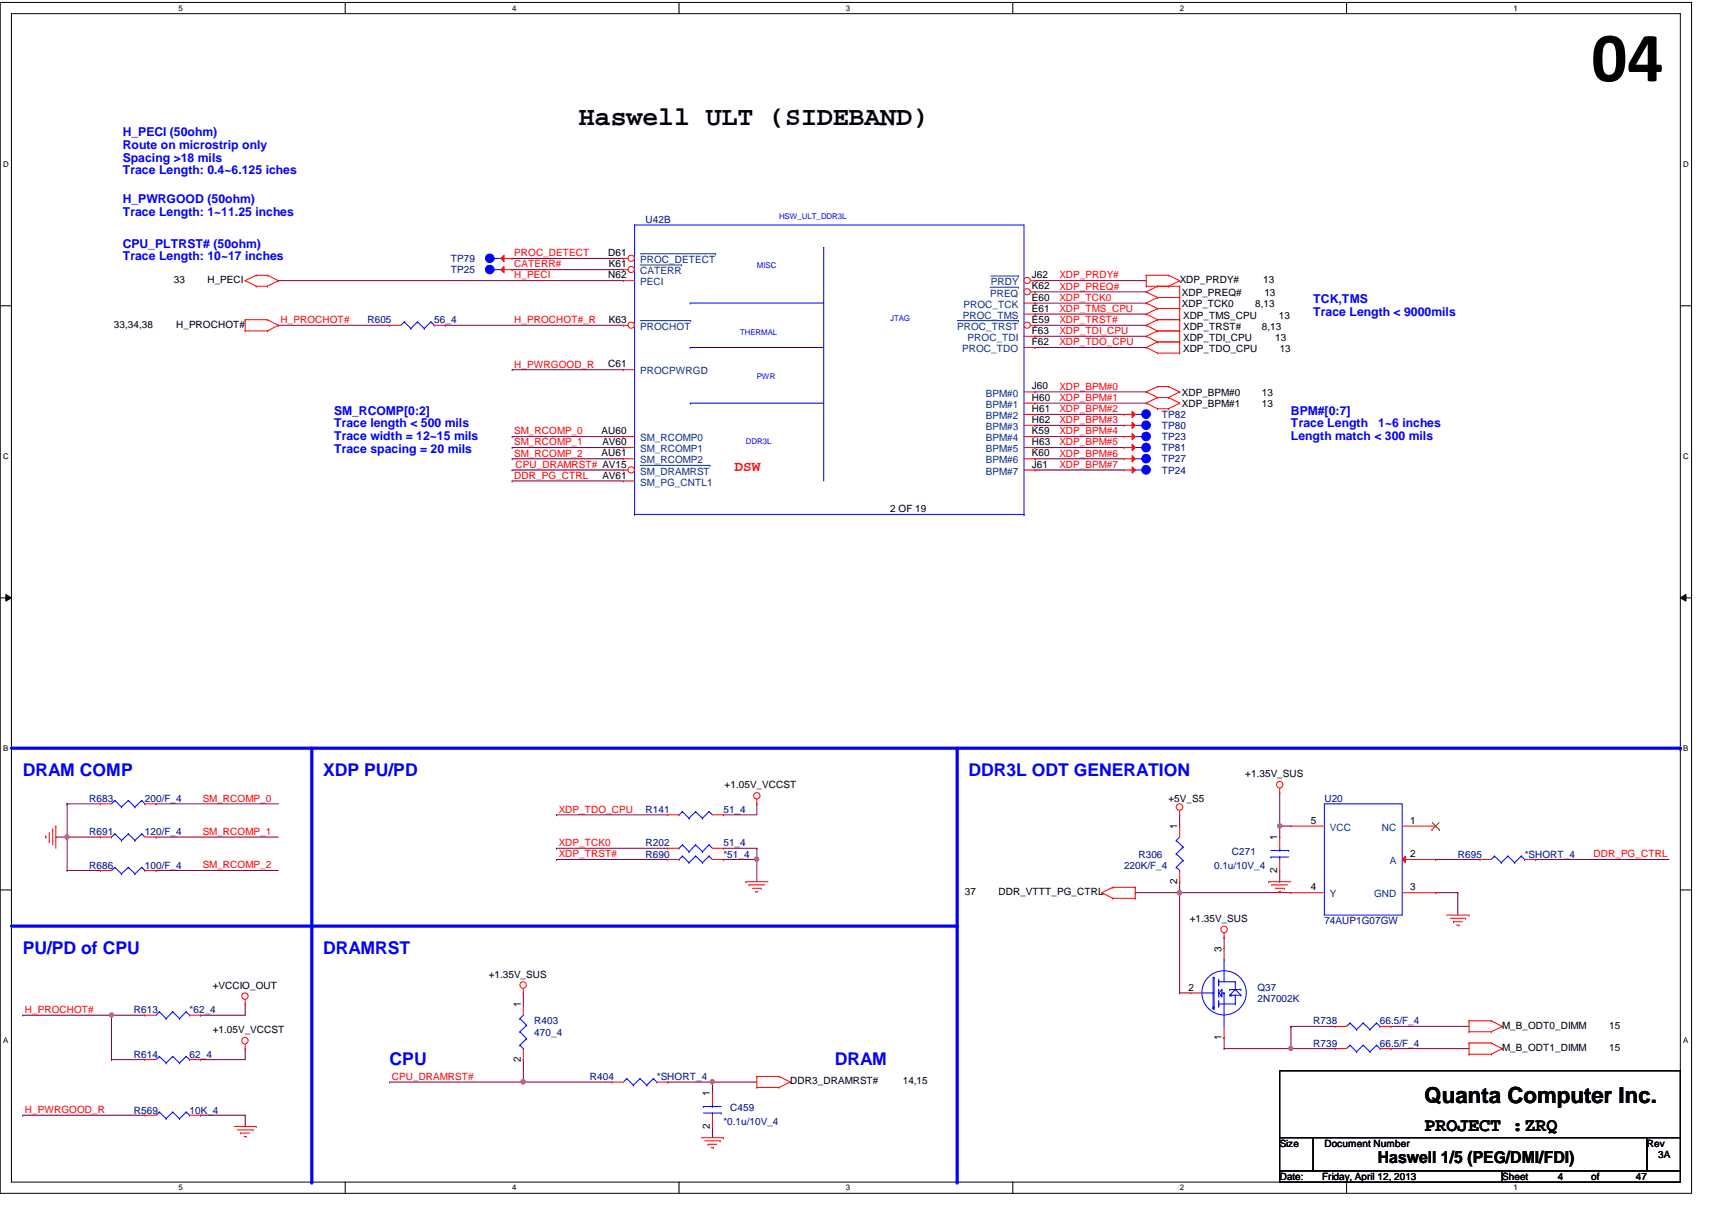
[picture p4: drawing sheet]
<svg xmlns="http://www.w3.org/2000/svg" width="297mm" height="210mm" viewBox="0 0 297 210" stroke-linecap="round" stroke-linejoin="round" font-family="sans-serif">
<path d="M0 .4h293.5v206.6h-293.5zM2 2.4h289.5v202.7h-289.5z" fill="none" stroke="#000" stroke-width=".17"/>
<g fill="#fff">
<path d="M30.9 .6h.8v1.6h-.8z"/>
<path d="M30.9 205.3h.8v1.5h-.8z"/>
</g>
<path d="M59.9 .4v2M59.9 205.1v1.9" fill="none" stroke="#000" stroke-width=".17"/>
<g fill="#fff">
<path d="M88.9 .6h.7v1.6h-.7z"/>
<path d="M88.9 205.3h.7v1.5h-.7z"/>
</g>
<path d="M117.8 .4v2M117.8 205.1v1.9" fill="none" stroke="#000" stroke-width=".17"/>
<g fill="#fff">
<path d="M146.8 .6h.7v1.6h-.7z"/>
<path d="M146.8 205.3h.7v1.5h-.7z"/>
</g>
<path d="M175.7 .4v2M175.7 205.1v1.9" fill="none" stroke="#000" stroke-width=".17"/>
<g fill="#fff">
<path d="M204.7 .6h.7v1.6h-.7z"/>
<path d="M204.7 205.3h.7v1.5h-.7z"/>
</g>
<path d="M233.6 .4v2M233.6 205.1v1.9" fill="none" stroke="#000" stroke-width=".17"/>
<g fill="#fff">
<path d="M262.6 .6h.8v1.6h-.8z"/>
<path d="M262.6 205.3h.8v1.5h-.8z"/>
<path d="M.5 27.7h1v1.5h-1z"/>
<path d="M292.1 27.7h.9v1.5h-.9z"/>
<path d="M.5 78.4h1v1.5h-1z"/>
<path d="M292.1 78.4h.9v1.5h-.9z"/>
</g>
<path d="M0 53h2M291.5 53h2" fill="none" stroke="#000" stroke-width=".17"/>
<g fill="#fff">
<path d="M.5 129h.9v1.6h-.9z"/>
<path d="M292.1 129h.8v1.6h-.8z"/>
</g>
<path d="M0 103.7h2M1 103.1l1 .6-1 .6zM291.5 103.7l1-.6v1.2zM291.5 103.7h2" fill="none" stroke="#000" stroke-width=".17"/>
<path d="M1 103.1l1 .6-1 .6zM291.5 103.7l1-.6v1.2z" fill="#000"/>
<g fill="#fff">
<path d="M.5 179.7h.9v1.5h-.9z"/>
<path d="M292.1 179.7h.8v1.5h-.8z"/>
</g>
<path d="M0 154.4h2M291.5 154.4h2" fill="none" stroke="#000" stroke-width=".17"/>
<path d="M54.1 129.8v75.3" fill="none" stroke="#00f" stroke-width=".55"/>
<circle cx="54.1" cy="205.1" r=".28" fill="#00f"/>
<path d="M2 160.7h164.1" fill="none" stroke="#00f" stroke-width=".55"/>
<circle cx="166.1" cy="160.7" r=".28" fill="#00f"/>
<path d="M166.1 129.8v75.3" fill="none" stroke="#00f" stroke-width=".55"/>
<circle cx="166.1" cy="205.1" r=".28" fill="#00f"/>
<path d="M2 129.8h289.5" fill="none" stroke="#00f" stroke-width=".55"/>
<circle cx="291.5" cy="129.8" r=".28" fill="#00f"/>
<g fill="none" stroke="#800040" stroke-width=".17">
<path d="M222 137.5h.1M222 137.5v5.8M222 143.3h.1M222 143.3h2M249.1 154.9h.1M249.1 154.9h3.8M252.9 154.9h.1M252.9 154.9v3.8M19.3 176.1h.1M19.3 176.1h5.8M34.8 176.1h.1M42.5 174.2h.1"/>
<path d="M42.5 174.2v1.9h-7.7"/>
</g>
<circle cx="222" cy="143.3" r=".37" fill="#f0f"/>
<circle cx="222" cy="143.3" r=".37" fill="none" stroke="#f0f" stroke-width=".17"/>
<path d="M204.7 153h.1M204.7 154.9h.1M204.7 153v1.9M204.7 154.9h19.3" fill="none" stroke="#800040" stroke-width=".17"/>
<circle cx="204.6" cy="154.9" r=".38" fill="#f0f"/>
<circle cx="204.6" cy="154.9" r=".38" fill="none" stroke="#f0f" stroke-width=".17"/>
<path d="M204.7 141.4h.1M204.7 154.9h.1M204.7 141.4v1.9M204.7 154.9v17.4M222 153h.1M222 145.2h.1M222 143.3v1.9M222 151v2M249.1 149.1h.1M249.1 149.1h7.7M266.4 149.1h.1M266.4 149.1h23.2" fill="none" stroke="#800040" stroke-width=".17"/>
<circle cx="204.6" cy="154.9" r=".38" fill="#f0f"/>
<circle cx="204.6" cy="154.9" r=".38" fill="none" stroke="#f0f" stroke-width=".17"/>
<g fill="none" stroke="#800040" stroke-width=".17">
<path d="M11.6 139.4h.1M11.6 139.4h5.8M9.7 145.2h.1M9.7 145.2h7.7M11.6 145.2h.1M11.6 145.2v5.8M204.7 172.3h.1M204.7 172.3h1.9M212.4 162.6h.1M212.4 180h.1M212.4 162.6v1.9M212.4 180v1.9"/>
<path d="M224 178.1h.1M224 178.1h7.7M224 178.1v3.8M241.3 178.1h.1M241.3 178.1h13.6M241.3 181.9h.1M241.3 181.9h13.6"/>
</g>
<circle cx="11.6" cy="145.2" r=".38" fill="#f0f"/>
<circle cx="11.6" cy="145.2" r=".38" fill="none" stroke="#f0f" stroke-width=".17"/>
<g fill="none" stroke="#800040" stroke-width=".17">
<path d="M11.6 139.4h.1M11.6 139.4v5.8M27.1 139.4h.1M27.1 139.4h21.2M11.6 151h.1M11.6 151h5.8M27.1 151h.1M27.1 145.2h.1M27.1 151h21.2M27.1 145.2h21.2M19.3 176.1h.1M19.3 176.1v7.7"/>
<path d="M3.9 193.5h.1M3.9 193.5h21.2M19.3 183.8h.1M19.3 183.8h5.8M34.8 193.5h.1M34.8 193.5h7.7M42.5 193.5h.1M42.5 193.5v1.9"/>
</g>
<circle cx="19.4" cy="176.1" r=".37" fill="#f0f"/>
<circle cx="19.4" cy="176.1" r=".37" fill="none" stroke="#f0f" stroke-width=".17"/>
<g fill="none" stroke="#800040" stroke-width=".17">
<path d="M131.3 139.4h.1M131.3 139.4v2h-5.8M96.6 141.4h.1M96.6 141.4h19.3M125.5 141.4h.1M131.3 149.1h.1M131.3 149.1v3.9M3.9 176.1h.1M3.9 176.1h15.4M90.8 172.3h.1M90.8 172.3v1.9M34.8 183.8h.1"/>
<path d="M42.5 181.9h.1M42.5 181.9v1.9h-7.7M90.8 183.8h.1M90.8 183.8v3.9M115.9 187.7h.1M115.9 187.7h7.7"/>
</g>
<circle cx="131.3" cy="149.1" r=".38" fill="#f0f"/>
<circle cx="131.3" cy="149.1" r=".38" fill="none" stroke="#f0f" stroke-width=".17"/>
<g fill="none" stroke="#800040" stroke-width=".17">
<path d="M48.3 48.7h.1M48.3 56.4h.1M48.3 48.7h59.9M48.3 56.4h19.3M77.3 56.4h.1M77.3 56.4h30.9M88.9 46.8h.1M88.9 44.8h.1M88.9 46.8h19.3M88.9 44.8h19.3M179.6 54.5h.1M179.6 52.6h.1"/>
<path d="M179.6 56.4h.1M179.6 58.3h.1M179.6 50.6h.1M179.6 48.7h.1M179.6 48.7h19.3M179.6 54.5h19.3M179.6 52.6h19.3M179.6 56.4h19.3M179.6 58.3h19.3M179.6 50.6h19.3M88.9 64.1h.1M88.9 75.7h.1"/>
<path d="M88.9 79.6h.1M88.9 77.6h.1M88.9 64.1h19.3M88.9 75.7h19.3M88.9 77.6h19.3M88.9 79.6h19.3M179.6 60.3h.1M179.6 68h.1M179.6 69.9h.1M179.6 71.9h.1M179.6 73.8h.1M179.6 75.7h.1"/>
<path d="M179.6 77.6h.1M179.6 79.6h.1M179.6 60.3h19.3M179.6 68h19.3M179.6 69.9h19.3M179.6 71.9h15.4M179.6 73.8h15.4M179.6 75.7h15.4M179.6 77.6h15.4M179.6 79.6h15.4M88.9 81.5h.1M88.9 83.4h.1"/>
<path d="M88.9 81.5h19.3M88.9 83.4h19.3M179.6 81.5h.1M179.6 81.5h15.4M96.6 149.1h.1M96.6 147.2h.1M96.6 149.1h19.3M96.6 147.2h19.3M125.5 149.1h.1M125.5 147.2h.1M125.5 147.2h5.8M131.3 147.2h.1"/>
<path d="M131.3 147.2v1.9h-5.8M123.6 187.7h.1M123.6 187.7v1.9"/>
</g>
<circle cx="123.6" cy="187.7" r=".38" fill="#f0f"/>
<circle cx="123.6" cy="187.7" r=".38" fill="none" stroke="#f0f" stroke-width=".17"/>
<path d="M197 154.9h.1M197 154.9h7.7M67.6 187.7h.1M67.6 187.7h23.2M123.6 187.7h.1M123.6 195.4h.1M123.6 187.7h7.7M123.6 195.4v2M224 181.9h.1M224 181.9h7.7" fill="none" stroke="#800040" stroke-width=".17"/>
<circle cx="224" cy="181.9" r=".37" fill="#f0f"/>
<circle cx="224" cy="181.9" r=".37" fill="none" stroke="#f0f" stroke-width=".17"/>
<path d="M90.8 187.7h.1M90.8 187.7h15.4" fill="none" stroke="#800040" stroke-width=".17"/>
<circle cx="90.8" cy="187.7" r=".38" fill="#f0f"/>
<circle cx="90.8" cy="187.7" r=".38" fill="none" stroke="#f0f" stroke-width=".17"/>
<path d="M212.4 181.9h.1M212.4 181.9h11.6" fill="none" stroke="#800040" stroke-width=".17"/>
<g fill="none" stroke="#f00" stroke-width=".17">
<path d="M42.5 57.4h.1M42.5 55.5h.1M42.5 48.7h.1M42.5 55.5h3.9M42.5 57.4h3.9M42.5 55.5v1.9M42.5 48.7l1.9 1M44.4 47.8h.1M44.4 49.7h.1M44.4 47.8l-1.9 .9M44.4 47.8h2M44.4 49.7h2"/>
<path d="M46.4 55.5h.1M46.4 57.4h.1M46.4 47.8h.1M46.4 49.7h.1M46.4 55.5l1.9 .9M46.4 47.8l1.9 .9M48.3 56.4h.1M48.3 48.7h.1M48.3 56.4l-1.9 1M48.3 48.7l-1.9 1M198.9 49.7h.1M198.9 47.8h.1"/>
<path d="M198.9 52.6h.1M198.9 50.6h.1M198.9 54.5h.1M198.9 56.4h.1M198.9 58.3h.1M198.9 47.8h3.8M198.9 49.7h5.8M198.9 47.8v1.9M198.9 52.6l1.9 .9M198.9 50.6l1.9 1M198.9 54.5l1.9 1M198.9 56.4l1.9 1"/>
<path d="M198.9 58.3l1.9 1M200.8 51.6h.1M200.8 53.5h.1M200.8 49.7h.1M200.8 55.5h.1M200.8 57.4h.1M200.8 59.3h.1M200.8 55.5h3.9M200.8 57.4h3.9M200.8 51.6l-1.9 1M200.8 51.6h3.9M200.8 53.5h3.9"/>
<path d="M200.8 49.7l-1.9 .9M200.8 53.5l-1.9 1M200.8 55.5l-1.9 .9M200.8 57.4l-1.9 .9M200.8 59.3h3.9M200.8 59.3l-1.9 1M202.7 47.8h.1M202.7 49.7h.1M202.7 47.8l2 .9M204.7 48.7h.1M204.7 51.6h.1M204.7 53.5h.1"/>
<path d="M204.7 49.7h.1M204.7 55.5h.1M204.7 57.4h.1M204.7 59.3h.1M204.7 48.7l-2 1M204.7 49.7v11.6M198.9 68h.1M198.9 69.9h.1M198.9 60.3h.1M198.9 68l1.9 1M198.9 69.9l1.9 1M198.9 60.3l1.9 1"/>
<path d="M200.8 67.1h.1M200.8 69h.1M200.8 70.9h.1M200.8 61.3h.1M200.8 67.1l-1.9 .9M200.8 67.1h1.9M200.8 69h1.9M200.8 69l-1.9 .9M200.8 70.9h1.9M200.8 61.3h3.9M202.7 67.1h.1M202.7 69h.1"/>
<path d="M202.7 70.9h.1M202.7 67.1l2 .9M202.7 69l2 .9M204.7 68h.1M204.7 69.9h.1M204.7 61.3h.1M204.7 68l-2 1M204.7 69.9l-2 1M131.3 139.4h.1M131.3 138.6v.8M222 137.5h.1M222 136.7v.8"/>
<path d="M8 145h.1M8 145v.4M8.5 146h.1M8.5 144.4v1.6M9.1 143.8h.1M9.1 143.8v2.8M9.7 143.3h.1M9.7 143.3v3.9M129.4 153h.1M129.4 153h3.9M130 153.5h.1M130 153.5h2.7"/>
<path d="M130.6 154.1h1.5M131.1 154.7h.1M131.1 154.7h.4M132.1 154.1h.1M191.2 154.9h.1M191.2 154.9l1.9 .9M193.1 153.9h.1M193.1 155.8h.1M193.1 153.9l-1.9 1M193.1 153.9h3.9M193.1 155.8h3.9M197 153.9h.1"/>
<path d="M197 155.8h.1M197 153.9v1.9M204.7 141.4h.1M204.7 140.6v.8M220.1 153h.1M220.1 153h3.9M220.7 153.5h.1M220.7 153.5h2.7M221.3 154.1h1.5M221.9 154.7h.1M221.9 154.7h.3M222.8 154.1h.1"/>
<path d="M251 158.7h3.9M251.6 159.3h2.7M252.2 159.9h.1M252.2 159.9h1.5M254.3 159.3h.1M254.9 158.7h.1M42.5 174.2h.1M42.5 173.4v.8M90.8 172.3h.1M90.8 171.5v.8M212.4 162.6h.1M212.4 161.8v.8"/>
<path d="M252.7 160.5h.4M253.1 160.5h.1M254.9 179h.1M254.9 177.1h.1M254.9 177.1h3.8M254.9 179h3.8M254.9 177.1v1.9M258.7 177.1h.1M258.7 179h.1M258.7 177.1l1.9 1M260.6 178.1h.1M260.6 178.1l-1.9 .9"/>
<path d="M40.6 195.4h3.8M41.2 196h2.7M41.7 196.6h.1M41.7 196.6h1.6M42.3 197.1h.4M42.5 181.9h.1M42.5 181.1v.8M42.7 197.1h.1M43.9 196h.1M44.4 195.4h.1M121.7 197.4h3.8M122.3 197.9h2.7"/>
<path d="M122.8 198.5h.1M122.8 198.5h1.6M123.4 199.1h.4M123.8 199.1h.1M125 197.9h.1M125.5 197.4h.1M131.3 188.6h.1M131.3 186.7h.1M131.3 186.7h3.9M131.3 188.6h3.9M131.3 186.7v1.9M135.2 186.7h.1"/>
<path d="M135.2 188.6h.1M135.2 186.7l1.9 1M137.1 187.7h.1M137.1 187.7l-1.9 .9M231.7 181.9h.1M231.7 181.9h1.9M239.4 181.9h1.9M241.3 181.9h.1M254.9 182.9h.1M254.9 180.9h.1M254.9 180.9v2M254.9 180.9h3.8"/>
<path d="M254.9 182.9h3.8M258.7 180.9h.1M258.7 182.9h.1M258.7 180.9l1.9 1M260.6 181.9h.1M260.6 181.9l-1.9 1"/>
<circle cx="131.3" cy="138" r=".56"/>
<circle cx="222" cy="136.1" r=".56"/>
<circle cx="204.7" cy="140" r=".56"/>
<circle cx="42.5" cy="172.8" r=".56"/>
<circle cx="90.7" cy="170.9" r=".56"/>
<circle cx="212.4" cy="161.2" r=".56"/>
<circle cx="42.5" cy="180.5" r=".56"/>
</g>
<path d="M222 185.8h69.5v11.6h-69.5zM222 197.4h5.8v5.7h-5.8zM227.8 197.4h57.9v5.7h-57.9zM285.7 197.4h5.8v5.7h-5.8zM222 203.1h38.6v2h-38.6zM260.6 203.1h30.9v2h-30.9z" fill="none" stroke="#000" stroke-width=".17"/>
<path d="M234.2 181.3h.1M234.2 181.3l-.6 .6M234.2 181.3l1.2 1.2M235.4 182.5h.1M236.5 181.3h.1M236.5 181.3l-1.1 1.2M236.5 181.3l1.2 1.2M237.7 182.5h.1M238.8 181.3h.1M238.8 181.3l-1.1 1.2M238.8 181.3l.6 .6M239.4 181.9h.1" fill="none" stroke="#00f" stroke-width=".17"/>
<circle cx="198.8" cy="77.6" r=".75" fill="#00f"/>
<g fill="none" stroke="#00f" stroke-width=".17">
<path d="M197 77.6h1.1M198.1 77.6h.1"/>
<circle cx="198.8" cy="77.6" r=".75"/>
</g>
<path d="M196.4 77.1l.6 .5-.6 .6z" fill="#f00"/>
<g fill="none" stroke="#f00" stroke-width=".17">
<path d="M195 77.6h.1M195 77.6h2M196.4 77.1l.6 .5-.6 .6zM90.8 174.2h.1M90.8 174.2v1.9M206.6 172.3h.1M206.6 172.3h1.9M212.4 164.5h.1M212.4 180h.1M212.4 164.5v2M212.4 178.1v1.9M231.7 178.1h.1"/>
<path d="M231.7 178.1h1.9M239.4 178.1h1.9M241.3 178.1h.1M90.8 183.8h.1M90.8 181.9v1.9"/>
</g>
<g fill="none" stroke="#00f" stroke-width=".17">
<path d="M90.2 176.7h.1M90.2 179h.1M90.2 176.7l1.2 1.1M90.2 179l1.2 1.2M90.8 176.1l-.6 .6M91.4 177.8h.1M91.4 177.8l-1.2 1.2M208.5 172.3h2M210.5 174.8h.1M210.5 172.3h.1M210.5 175h.1M210.6 169.5h.1"/>
<path d="M210.6 174.6h.1M210.6 175h.1M210.6 169.5h-.1v5.5M210.6 169.5v5.5M211.5 170.3h.1M211.5 172.3h.1M211.5 171.7h.1M211.5 172.8h.1M211.5 173.6h.1M211.5 174.4h.1M211.5 169.9h.1M211.5 170.7h.1"/>
<path d="M211.5 170.9h.1M211.5 174.2h.1M211.5 174.6h.1M211.5 170.3h2.8M211.5 172.3l.5 .5M211.5 169.9v1M211.5 171.7v1.1M211.5 173.6v1M211.5 174.2h2.8M211.8 172.6h.1M212 172.8h.1M212 171.7h.1"/>
<path d="M212 172.3h.1M212 172.3h.4M212 171.7l-.5 .6M212 171.7v1.1M212.4 172.3h.1M212.4 166.5h.1M212.4 166.5v3.8M212.4 172.3v5.8M213.4 172.6h.1M213.4 171.7h.1M213.4 172.6h1.9M213.4 171.7h1.9"/>
<path d="M213.6 172.6h.1M213.7 172.6h.1M214.3 172.6h.1M214.3 170.3h.1M214.3 171.7h.1M214.3 174.2h.1M214.3 170.3v1.4M214.3 172.6v1.6M214.3 171.7l1 .9M214.3 171.7l-.9 .9M215.3 172.6h.1M215.3 171.7h.1"/>
<path d="M234.2 177.5h.1M234.2 177.5l-.6 .6M234.2 177.5l1.2 1.1M235.4 178.6h.1M236.5 177.5h.1M236.5 177.5l-1.1 1.1M236.5 177.5l1.2 1.1M237.7 178.6h.1M238.8 177.5h.1M238.8 177.5l-1.1 1.1M238.8 177.5l.6 .6M239.4 178.1h.1"/>
<path d="M90.2 181.3h.1M90.2 181.3l.6 .6M90.8 181.9h.1M91.4 180.2h.1M91.4 180.2l-1.2 1.1"/>
<circle cx="212.4" cy="172.2" r="3.8"/>
</g>
<circle cx="198.9" cy="75.7" r=".75" fill="#00f"/>
<g fill="none" stroke="#00f" stroke-width=".17">
<path d="M197 75.7h1.1M198.1 75.7h.1"/>
<circle cx="198.9" cy="75.7" r=".75"/>
</g>
<path d="M196.4 75.2l.6 .5-.6 .6z" fill="#f00"/>
<path d="M195 75.7h.1M195 75.7h2M196.4 75.2l.6 .5-.6 .6z" fill="none" stroke="#f00" stroke-width=".17"/>
<circle cx="198.8" cy="71.8" r=".75" fill="#00f"/>
<g fill="none" stroke="#00f" stroke-width=".17">
<path d="M197 71.9h1.1M198.1 71.9h.1"/>
<circle cx="198.8" cy="71.8" r=".75"/>
</g>
<path d="M196.4 71.3l.6 .6-.6 .5z" fill="#f00"/>
<path d="M195 71.9h.1M195 71.9h2M196.4 71.3l.6 .6-.6 .5z" fill="none" stroke="#f00" stroke-width=".17"/>
<circle cx="198.8" cy="81.5" r=".75" fill="#00f"/>
<g fill="none" stroke="#00f" stroke-width=".17">
<path d="M197 81.5h1.1M198.1 81.5h.1"/>
<circle cx="198.8" cy="81.5" r=".75"/>
</g>
<path d="M196.4 81l.6 .5-.6 .6z" fill="#f00"/>
<g fill="none" stroke="#f00" stroke-width=".17">
<path d="M195 81.5h.1M195 81.5h2M196.4 81l.6 .5-.6 .6zM115.9 141.4h.1M115.9 147.2h.1M115.9 141.4h1.9M115.9 147.2h1.9M123.6 141.4h1.9M123.6 147.2h1.9M125.5 141.4h.1M125.5 147.2h.1M204.7 143.3h.1"/>
<path d="M204.7 153h.1M204.7 143.3v1.9M204.7 151v2M222 145.2h.1M222 151h.1M222 145.2v2M222 149.1v1.9M25.1 176.1h.1M25.1 176.1h2M32.9 176.1h1.9M34.8 176.1h.1M106.2 187.7h.1"/>
<path d="M106.2 187.7h2M114 187.7h1.9M115.9 187.7h.1"/>
</g>
<g fill="none" stroke="#00f" stroke-width=".17">
<path d="M117.8 141.4h.1M117.8 147.2h.1M118.4 140.8h.1M118.4 146.6h.1M118.4 140.8l1.1 1.1M118.4 140.8l-.6 .6M118.4 146.6l1.1 1.1M118.4 146.6l-.6 .6M119.5 141.9h.1M119.5 147.7h.1M120.7 140.8h.1M120.7 146.6h.1"/>
<path d="M120.7 140.8l1.2 1.1M120.7 140.8l-1.2 1.1M120.7 146.6l1.2 1.1M120.7 146.6l-1.2 1.1M121.9 141.9h.1M121.9 147.7h.1M123 140.8h.1M123 146.6h.1M123 140.8l.6 .6M123 140.8l-1.1 1.1M123 146.6l.6 .6M123 146.6l-1.1 1.1"/>
<path d="M204.1 145.8h.1M204.1 148.1h.1M204.1 150.5h.1M204.1 145.8l1.2 1.1M204.1 148.1l1.2 1.2M204.1 150.5l.6 .5M204.7 151h.1M204.7 145.2l-.6 .6M205.3 146.9h.1M205.3 149.3h.1M205.3 146.9l-1.2 1.2M205.3 149.3l-1.2 1.2"/>
<path d="M220.5 148.7h.1M220.5 148.7h3.1M220.5 147.5h3.1M222 147.5h.1M222 148.7h.1M222 147.2v.3M222 148.7v.4M223.6 147.5h.1M27.6 175.5h.1M27.6 175.5l-.5 .6M27.6 175.5l1.2 1.2M28.8 176.7h.1"/>
<path d="M30 175.5h.1M30 175.5l-1.2 1.2M30 175.5l1.2 1.2M31.2 176.7h.1M32.3 175.5h.1M32.3 175.5l-1.1 1.2M32.3 175.5l.6 .6M32.9 176.1h.1M108.8 187.1h.1M108.8 187.1l-.6 .6M108.8 187.1l1.1 1.2M109.9 188.3h.1"/>
<path d="M111 187.1h.1M111 187.1l-1.1 1.2M111 187.1l1.2 1.2M112.2 188.3h.1M113.4 187.1h.1M113.4 187.1l-1.2 1.2M113.4 187.1l.6 .6M114 187.7h.1"/>
</g>
<circle cx="85" cy="46.8" r=".75" fill="#00f"/>
<g fill="none" stroke="#00f" stroke-width=".17">
<path d="M85.8 46.8h.1M85.8 46.8h1.1"/>
<circle cx="85" cy="46.8" r=".75"/>
</g>
<path d="M86.9 46.8l.6-.6v1.1z" fill="#f00"/>
<g fill="none" stroke="#f00" stroke-width=".17">
<path d="M67.6 56.4h.1M67.6 56.4h2M75.3 56.4h2M77.3 56.4h.1M86.9 46.8l.6-.6v1.1zM86.9 46.8h2M88.9 46.8h.1M17.4 151h.1M17.4 145.2h.1M17.4 151h1.9M17.4 145.2h1.9M25.1 151h2"/>
<path d="M25.1 145.2h2M27.1 151h.1M27.1 145.2h.1M115.9 149.1h.1M115.9 149.1h1.9M123.6 149.1h1.9M125.5 149.1h.1M256.8 149.1h.1M256.8 149.1h1.9M264.5 149.1h1.9M266.4 149.1h.1M25.1 193.5h.1"/>
<path d="M25.1 193.5h2M32.9 193.5h1.9M34.8 193.5h.1"/>
</g>
<g fill="none" stroke="#00f" stroke-width=".17">
<path d="M70.1 55.8h.1M70.1 55.8l-.5 .6M70.1 55.8l1.2 1.2M71.3 57h.1M72.4 55.8h.1M72.4 55.8l-1.1 1.2M72.4 55.8l1.2 1.2M73.6 57h.1M74.8 55.8h.1M74.8 55.8l-1.2 1.2M74.8 55.8l.5 .6M75.3 56.4h.1"/>
<path d="M19.3 145.2h.1M19.9 150.5h.1M19.9 144.7h.1M19.9 150.5l-.6 .5M19.9 150.5l1.2 1.1M19.9 144.7l1.2 1.1M19.9 144.7l-.6 .5M21.1 151.6h.1M21.1 145.8h.1M22.3 150.5h.1M22.3 144.7h.1M22.3 150.5l-1.2 1.1"/>
<path d="M22.3 150.5l1.1 1.1M22.3 144.7l1.1 1.1M22.3 144.7l-1.2 1.1M23.4 151.6h.1M23.4 145.8h.1M24.6 150.5h.1M24.6 144.7h.1M24.6 150.5l-1.2 1.1M24.6 150.5l.5 .5M24.6 144.7l.5 .5M24.6 144.7l-1.2 1.1M25.1 151h.1"/>
<path d="M117.8 149.1h.1M118.4 148.5h.1M118.4 148.5l1.1 1.1M118.4 148.5l-.6 .6M119.5 149.6h.1M120.7 148.5h.1M120.7 148.5l1.2 1.1M120.7 148.5l-1.2 1.1M121.9 149.6h.1M123 148.5h.1M123 148.5l.6 .6M123 148.5l-1.1 1.1"/>
<path d="M259.3 148.5h.1M259.3 148.5l-.6 .6M259.3 148.5l1.2 1.1M260.5 149.6h.1M261.6 148.5h.1M261.6 148.5l-1.1 1.1M261.6 148.5l1.2 1.1M262.8 149.6h.1M263.9 148.5h.1M263.9 148.5l-1.1 1.1M263.9 148.5l.6 .6M264.5 149.1h.1"/>
<path d="M27.6 192.9h.1M27.6 192.9l-.5 .6M27.6 192.9l1.2 1.2M28.8 194.1h.1M30 192.9h.1M30 192.9l-1.2 1.2M30 192.9l1.2 1.2M31.2 194.1h.1M32.3 192.9h.1M32.3 192.9l-1.1 1.2M32.3 192.9l.6 .6M32.9 193.5h.1"/>
</g>
<circle cx="85" cy="44.8" r=".75" fill="#00f"/>
<g fill="none" stroke="#00f" stroke-width=".17">
<path d="M85.8 44.8h.1M85.8 44.8h1.1"/>
<circle cx="85" cy="44.8" r=".75"/>
</g>
<path d="M86.9 44.8l.6-.5v1.1z" fill="#f00"/>
<g fill="none" stroke="#f00" stroke-width=".17">
<path d="M86.9 44.8l.6-.5v1.1zM86.9 44.8h2M88.9 44.8h.1M108.2 48.7h.1M108.2 48.7h1.9M177.7 58.3h1.9M177.7 54.5h1.9M179.6 58.3h.1M179.6 54.5h.1M108.2 75.7h.1M108.2 75.7h1.9M177.7 75.7h1.9"/>
<path d="M177.7 77.6h1.9M177.7 79.6h1.9M177.7 73.8h1.9M177.7 69.9h1.9M177.7 71.9h1.9M177.7 68h1.9M177.7 60.3h1.9M179.6 75.7h.1M179.6 77.6h.1M179.6 79.6h.1M179.6 73.8h.1M179.6 69.9h.1"/>
<path d="M179.6 71.9h.1M179.6 68h.1M179.6 60.3h.1M177.7 81.5h1.9M179.6 81.5h.1M17.4 139.4h.1M17.4 139.4h1.9M25.1 139.4h2M27.1 139.4h.1M123.6 189.6h.1M123.6 195.4h.1M123.6 189.6v2"/>
<path d="M123.6 193.5v1.9"/>
</g>
<g fill="none" stroke="#00f" stroke-width=".17">
<path d="M110.1 39h.1M110.1 39h67.6v50.2M110.1 39v50.2M119.8 52.6h.1M119.8 52.6h23.1M142.9 42.9h.1M142.9 42.9v40.5M119.8 69.9h.1M119.8 60.3h.1M119.8 69.9h23.1M119.8 60.3h23.1M110.1 89.2h.1"/>
<path d="M110.1 89.2h67.6M177.7 89.2h.1M19.9 138.9h.1M19.9 138.9l-.6 .5M19.9 138.9l1.2 1.1M21.1 140h.1M22.3 138.9h.1M22.3 138.9l-1.2 1.1M22.3 138.9l1.1 1.1M23.4 140h.1M24.6 138.9h.1M24.6 138.9l-1.2 1.1"/>
<path d="M24.6 138.9l.5 .5M25.1 139.4h.1M122 191.9h.1M122 193.1h3.1M122 191.9h3.1M123.6 191.9h.1M123.6 193.1h.1M123.6 191.6v.3M123.6 193.1v.4M125.1 193.1h.1"/>
</g>
<circle cx="109.5" cy="46.8" r=".55" fill="#fff"/>
<g fill="none" stroke="#f00" stroke-width=".17">
<path d="M108.2 46.8h.1M108.2 46.8h.8M108.2 64.1h.1M108.2 64.1h1.9"/>
<circle cx="109.5" cy="46.8" r=".55"/>
</g>
<path d="M111.1 46h7.2M118.3 46h.1" fill="none" stroke="#004080" stroke-width=".17"/>
<circle cx="109.5" cy="56.4" r=".55" fill="#fff"/>
<g fill="none" stroke="#f00" stroke-width=".17">
<path d="M108.2 56.4h.1M108.2 56.4h.8"/>
<circle cx="109.5" cy="56.4" r=".55"/>
</g>
<path d="M111.1 55.6h8.7M119.8 55.6h.1" fill="none" stroke="#004080" stroke-width=".17"/>
<circle cx="178.2" cy="56.4" r=".55" fill="#fff"/>
<g fill="none" stroke="#f00" stroke-width=".17">
<path d="M177.7 52.6h1.9M178.8 56.4h.8M179.6 56.4h.1M179.6 52.6h.1"/>
<circle cx="178.2" cy="56.4" r=".55"/>
</g>
<path d="M166.1 55.6h10.6M176.7 55.6h.1" fill="none" stroke="#004080" stroke-width=".17"/>
<circle cx="178.2" cy="48.7" r=".55" fill="#fff"/>
<g fill="none" stroke="#f00" stroke-width=".17">
<path d="M178.8 48.7h.8M179.6 48.7h.1"/>
<circle cx="178.2" cy="48.7" r=".55"/>
</g>
<path d="M171.9 47.9h4.8M176.7 47.9h.1" fill="none" stroke="#004080" stroke-width=".17"/>
<circle cx="178.2" cy="50.6" r=".55" fill="#fff"/>
<g fill="none" stroke="#f00" stroke-width=".17">
<path d="M178.8 50.6h.8M179.6 50.6h.1M108.2 83.4h.1M108.2 83.4h1.9"/>
<circle cx="178.2" cy="50.6" r=".55"/>
</g>
<path d="M171.8 49.8h4.9M176.7 49.8h.1" fill="none" stroke="#004080" stroke-width=".17"/>
<circle cx="109.5" cy="81.5" r=".55" fill="#fff"/>
<g fill="none" stroke="#f00" stroke-width=".17">
<path d="M108.2 79.6h.1M108.2 77.6h.1M108.2 79.6h1.9M108.2 77.6h1.9M108.2 81.5h.1M108.2 81.5h.8"/>
<circle cx="109.5" cy="81.5" r=".55"/>
</g>
<path d="M111.1 80.7h12.1M123.2 80.7h.1" fill="none" stroke="#004080" stroke-width=".17"/>
<circle cx="109.5" cy="44.8" r=".55" fill="#fff"/>
<g fill="none" stroke="#f00" stroke-width=".17">
<path d="M108.2 44.8h.1M108.2 44.8h.8"/>
<circle cx="109.5" cy="44.8" r=".55"/>
</g>
<path d="M111.1 44h13M124.1 44h.1" fill="none" stroke="#004080" stroke-width=".17"/>
<circle cx="198.9" cy="79.6" r=".75" fill="#00f"/>
<g fill="none" stroke="#00f" stroke-width=".17">
<path d="M197 79.6h1.1M198.1 79.6h.1"/>
<circle cx="198.9" cy="79.6" r=".75"/>
</g>
<path d="M196.4 79l.6 .6-.6 .5z" fill="#f00"/>
<path d="M195 79.6h.1M195 79.6h2M196.4 79l.6 .6-.6 .5zM224 143.3h.1M224 143.3h5.8M243.3 143.3h5.8M249.1 143.3h.1M25.1 183.8h.1M25.1 183.8h2M32.9 183.8h1.9M34.8 183.8h.1" fill="none" stroke="#f00" stroke-width=".17"/>
<g fill="none" stroke="#00f" stroke-width=".17">
<path d="M229.8 139.4h13.5v19.3h-13.5zM27.6 183.3h.1M27.6 183.3l-.5 .5M27.6 183.3l1.2 1.1M28.8 184.4h.1M30 183.3h.1M30 183.3l-1.2 1.1M30 183.3l1.2 1.1M31.2 184.4h.1M32.3 183.3h.1M32.3 183.3l-1.1 1.1M32.3 183.3l.6 .5"/>
<path d="M32.9 183.8h.1"/>
</g>
<path d="M248.5 143.9h.1M248.5 142.7l1.2 1.2M249.7 142.7l-1.2 1.2M249.7 143.9h.1" fill="none" stroke="#804000" stroke-width=".17"/>
<path d="M243.3 149.1l.5-.6v1.1z" fill="#f00"/>
<path d="M224 154.9h.1M224 154.9h5.8M243.3 149.1l.5-.6v1.1zM243.3 149.1h5.8M243.3 154.9h5.8M249.1 149.1h.1M249.1 154.9h.1" fill="none" stroke="#f00" stroke-width=".17"/>
<circle cx="198.9" cy="73.8" r=".75" fill="#00f"/>
<g fill="none" stroke="#00f" stroke-width=".17">
<path d="M197 73.8h1.1M198.1 73.8h.1"/>
<circle cx="198.9" cy="73.8" r=".75"/>
</g>
<path d="M196.4 73.2l.6 .6-.6 .5z" fill="#f00"/>
<path d="M195 73.8h.1M195 73.8h2M196.4 73.2l.6 .6-.6 .5z" fill="none" stroke="#f00" stroke-width=".17"/>
<circle cx="222" cy="143.3" r=".37" fill="#f0f"/>
<circle cx="222" cy="143.3" r=".37" fill="none" stroke="#f0f" stroke-width=".17"/>
<circle cx="204.6" cy="154.9" r=".38" fill="#f0f"/>
<circle cx="204.6" cy="154.9" r=".38" fill="none" stroke="#f0f" stroke-width=".17"/>
<circle cx="204.6" cy="154.9" r=".38" fill="#f0f"/>
<circle cx="204.6" cy="154.9" r=".38" fill="none" stroke="#f0f" stroke-width=".17"/>
<circle cx="11.6" cy="145.2" r=".38" fill="#f0f"/>
<circle cx="11.6" cy="145.2" r=".38" fill="none" stroke="#f0f" stroke-width=".17"/>
<circle cx="19.4" cy="176.1" r=".37" fill="#f0f"/>
<circle cx="19.4" cy="176.1" r=".37" fill="none" stroke="#f0f" stroke-width=".17"/>
<circle cx="131.3" cy="149.1" r=".38" fill="#f0f"/>
<circle cx="131.3" cy="149.1" r=".38" fill="none" stroke="#f0f" stroke-width=".17"/>
<circle cx="123.6" cy="187.7" r=".38" fill="#f0f"/>
<circle cx="123.6" cy="187.7" r=".38" fill="none" stroke="#f0f" stroke-width=".17"/>
<circle cx="224" cy="181.9" r=".37" fill="#f0f"/>
<circle cx="224" cy="181.9" r=".37" fill="none" stroke="#f0f" stroke-width=".17"/>
<circle cx="90.8" cy="187.7" r=".38" fill="#f0f"/>
<circle cx="90.8" cy="187.7" r=".38" fill="none" stroke="#f0f" stroke-width=".17"/>
<text font-size="12.3" x="276.1" y="14.1">04</text>
<text font-size="4.6" x="100.5" y="21.7">Haswell ULT (SIDEBAND)</text>
<text font-size="3.9" x="247.1" y="191.3">Quanta Computer Inc.</text>
<text font-size="3.3" x="247.1" y="196.2">PROJECT :ZRQ</text>
<g font-size="3" fill="#00f">
<text x="3.9" y="134.5">DRAM COMP</text>
<text x="56" y="134.5">XDP PU/PD</text>
<text x="168" y="134.5">DDR3L ODT GENERATION</text>
<text x="3.9" y="165.4">PU/PD of CPU</text>
<text x="56" y="165.4">DRAMRST</text>
<text x="67.6" y="184.7">CPU</text>
<text x="144.8" y="184.7">DRAM</text>
</g>
<text font-size="2.9" x="239.1" y="201.8">Haswell 1/5 (PEG/DMI/FDI)</text>
<text font-size="2.5" fill="#f00" x="127.5" y="81.7">DSW</text>
<g font-size="2.1" fill="#00f">
<text x="21.3" y="23.7">H_PECI (50ohm)</text>
<text x="21.3" y="25.9">Route on microstrip only</text>
<text x="21.3" y="28.1">Spacing &gt;18 mils</text>
<text x="21.3" y="35.3">H_PWRGOOD (50ohm)</text>
<text x="21.3" y="30.3">Trace Length: 0.4~6.125 iches</text>
<text x="21.3" y="37.5">Trace Length: 1~11.25 inches</text>
<text x="21.3" y="43">CPU_PLTRST# (50ohm)</text>
<text x="21.3" y="45.2">Trace Length: 10~17 inches</text>
<text x="227.8" y="52.6">TCK,TMS</text>
<text x="227.8" y="54.8">Trace Length &lt; 9000mils</text>
<text x="58" y="71.9">SM_RCOMP[0:2]</text>
<text x="224" y="71.9">BPM#[0:7]</text>
<text x="58" y="74.1">Trace length &lt; 500 mils</text>
<text x="58" y="76.3">Trace width = 12~15 mils</text>
<text x="224" y="74.1">Trace Length</text>
<text x="224" y="76.3">Length match &lt; 300 mils</text>
<text x="239.1" y="74.1">1~6 inches</text>
<text x="58" y="78.5">Trace spacing = 20 mils</text>
</g>
<g font-size="1.7" fill="#000080">
<text x="112" y="38.7">U42B</text>
<text x="78.2" y="47.4">TP25</text>
<text x="78.2" y="45.5">TP79</text>
<text x="63.8" y="56.1">R605</text>
<text x="75.4" y="56.1">56_4</text>
<text x="201.6" y="76.4">TP23</text>
<text x="201.6" y="72.5">TP82</text>
<text x="201.6" y="74.4">TP80</text>
<text x="201.6" y="78.3">TP81</text>
<text x="201.6" y="82.2">TP24</text>
<text x="201.6" y="80.2">TP27</text>
<text x="15.5" y="139.1">R683</text>
<text x="25.1" y="139.1">200/F_4</text>
<text x="112" y="141.1">R141</text>
<text x="125.5" y="141.1">51_4</text>
<text x="229.8" y="139.1">U20</text>
<text x="15.5" y="144.9">R691</text>
<text x="25.1" y="144.9">120/F_4</text>
<text x="112" y="146.8">R202</text>
<text x="112" y="148.8">R690</text>
<text x="125.5" y="146.8">51_4</text>
<text x="125.5" y="148.8">*51_4</text>
<text x="197.5" y="148.8">R306</text>
<text x="213.7" y="148.4">C271</text>
<text x="252.9" y="148.8">R695</text>
<text x="264.5" y="148.8">*SHORT_4</text>
<text x="15.5" y="150.7">R686</text>
<text x="25.1" y="150.7">100/F_4</text>
<text x="195" y="150.7">220K/F_4</text>
<text x="210.6" y="150.7">0.1u/10V_4</text>
<text x="229.8" y="160.4">74AUP1G07GW</text>
<text x="218.2" y="171.9">Q37</text>
<text x="218.2" y="173.9">2N7002K</text>
<text x="23.2" y="175.8">R613</text>
<text x="32.9" y="175.8">*62_4</text>
<text x="92.7" y="177.7">R403</text>
<text x="92.7" y="179.7">470_4</text>
<text x="227.8" y="177.7">R738</text>
<text x="239.4" y="177.7">66.5/F_4</text>
<text x="23.2" y="183.5">R614</text>
<text x="32.9" y="183.5">62_4</text>
<text x="227.8" y="181.6">R739</text>
<text x="239.4" y="181.6">66.5/F_4</text>
<text x="102.4" y="187.4">R404</text>
<text x="114" y="187.4">*SHORT_4</text>
<text x="23.2" y="193.2">R569</text>
<text x="32.9" y="193.2">10K_4</text>
<text x="125.5" y="195.1">*0.1u/10V_4</text>
<text x="126.7" y="192.8">C459</text>
</g>
<g font-size="1.7" fill="#f00">
<text x="89.2" y="46.4">CATERR#</text>
<text x="89.2" y="44.4">PROC_DETECT</text>
<text x="89.2" y="48.3">H_PECI</text>
<text x="183.8" y="52.2">XDP_TCK0</text>
<text x="183.8" y="50.2">XDP_PREQ#</text>
<text x="183.8" y="48.3">XDP_PRDY#</text>
<text x="48.7" y="56">H_PROCHOT#</text>
<text x="89.2" y="56">H_PROCHOT#_R</text>
<text x="183.8" y="54.1">XDP_TMS_CPU</text>
<text x="183.8" y="56">XDP_TRST#</text>
<text x="183.8" y="58">XDP_TDI_CPU</text>
<text x="183.8" y="59.9">XDP_TDO_CPU</text>
<text x="89.2" y="63.8">H_PWRGOOD_R</text>
<text x="183.8" y="67.6">XDP_BPM#0</text>
<text x="183.8" y="69.6">XDP_BPM#1</text>
<text x="183.8" y="71.5">XDP_BPM#2</text>
<text x="89.2" y="75.4">SM_RCOMP_0</text>
<text x="89.2" y="77.3">SM_RCOMP_1</text>
<text x="183.8" y="73.4">XDP_BPM#3</text>
<text x="183.8" y="75.4">XDP_BPM#4</text>
<text x="183.8" y="77.3">XDP_BPM#5</text>
<text x="89.2" y="79.2">SM_RCOMP_2</text>
<text x="89.2" y="83.1">DDR_PG_CTRL</text>
<text x="89.4" y="81.2">CPU_DRAMRST# AV15</text>
<text x="183.8" y="79.2">XDP_BPM#6</text>
<text x="183.8" y="81.2">XDP_BPM#7</text>
<text x="35.2" y="139.1">SM_RCOMP_0</text>
<text x="96.9" y="141">XDP_TDO_CPU</text>
<text x="35.2" y="144.8">SM_RCOMP_1</text>
<text x="96.9" y="148.7">XDP_TRST#</text>
<text x="96.9" y="146.8">XDP_TCK0</text>
<text x="276.5" y="148.7">DDR_PG_CTRL</text>
<text x="35.2" y="150.6">SM_RCOMP_2</text>
<text x="4.3" y="175.7">H_PROCHOT#</text>
<text x="68" y="187.3">CPU_DRAMRST#</text>
<text x="4.3" y="193.1">H_PWRGOOD_R</text>
</g>
<g font-size="1.7">
<text x="105.5" y="44.4">D61</text>
<text x="105.7" y="46.4">K61</text>
<text x="30.2" y="49.1">33</text>
<text x="36" y="49.1">H_PECI</text>
<text x="105.5" y="48.3">N62</text>
<text x="179" y="52.2">E60</text>
<text x="179" y="48.3">J62</text>
<text x="179" y="50.2">K62</text>
<text x="204.7" y="49.1">XDP_PRDY#</text>
<text x="205.1" y="53.2">XDP_TCK0</text>
<text x="205.1" y="51.3">XDP_PREQ#</text>
<text x="217.8" y="53.2">8,13</text>
<text x="219.2" y="49.1">13</text>
<text x="219.4" y="51.3">13</text>
<text x="19.8" y="56.9">33,34,38</text>
<text x="30.6" y="56.9">H_PROCHOT#</text>
<text x="105.7" y="56">K63</text>
<text x="179" y="59.9">F62</text>
<text x="179" y="57.9">F63</text>
<text x="179" y="54.1">E61</text>
<text x="179" y="56">E59</text>
<text x="205.3" y="55.3">XDP_TMS_CPU</text>
<text x="205.3" y="57.3">XDP_TRST#</text>
<text x="205.3" y="59.2">XDP_TDI_CPU</text>
<text x="218.9" y="57.3">8,13</text>
<text x="221.3" y="59.2">13</text>
<text x="221.9" y="55.3">13</text>
<text x="105.5" y="63.7">C61</text>
<text x="205.3" y="61.1">XDP_TDO_CPU</text>
<text x="222" y="61.1">13</text>
<text x="179" y="69.5">H60</text>
<text x="179" y="71.5">H61</text>
<text x="179" y="67.6">J60</text>
<text x="205.1" y="68.7">XDP_BPM#0</text>
<text x="205.1" y="70.6">XDP_BPM#1</text>
<text x="218.9" y="68.7">13</text>
<text x="218.9" y="70.6">13</text>
<text x="104.4" y="75.3">AU60</text>
<text x="104.5" y="77.2">AV60</text>
<text x="179" y="75.3">K59</text>
<text x="179" y="77.2">H63</text>
<text x="179" y="73.4">H62</text>
<text x="104.4" y="79.2">AU61</text>
<text x="104.5" y="83">AV61</text>
<text x="179" y="79.2">K60</text>
<text x="179" y="81.1">J61</text>
<text x="154.5" y="88.9">2 OF 19</text>
<text x="125.7" y="136.8">+1.05V_VCCST</text>
<text x="216.1" y="134.9">+1.35V_SUS</text>
<text x="202.7" y="139.1">+5V_S5</text>
<text x="204.3" y="143.8" transform="rotate(-90 204.3 143.8)">1</text>
<text x="227.5" y="142.9">5</text>
<text x="244.6" y="142.9">1</text>
<text x="221.6" y="145.8" transform="rotate(-90 221.6 145.8)">1</text>
<text x="244.6" y="148.7">2</text>
<text x="167.4" y="155.3">37</text>
<text x="173.2" y="155.3">DDR_VTTT_PG_CTRL</text>
<text x="204.3" y="153.3" transform="rotate(-90 204.3 153.3)">2</text>
<text x="221.6" y="151.4" transform="rotate(-90 221.6 151.4)">2</text>
<text x="227.5" y="154.4">4</text>
<text x="244.6" y="154.4">3</text>
<text x="206.4" y="159.9">+1.35V_SUS</text>
<text x="212" y="165.1" transform="rotate(-90 212 165.1)">3</text>
<text x="36.9" y="171.5">+VCCIO_OUT</text>
<text x="84.8" y="169.6">+1.35V_SUS</text>
<text x="206.2" y="171.8">2</text>
<text x="36.9" y="179.2">+1.05V_VCCST</text>
<text x="90.4" y="174.8" transform="rotate(-90 90.4 174.8)">1</text>
<text x="260.6" y="178.5">M_B_ODT0_DIMM</text>
<text x="279.2" y="178.5">15</text>
<text x="90.4" y="184.2" transform="rotate(-90 90.4 184.2)">2</text>
<text x="212" y="180.4" transform="rotate(-90 212 180.4)">1</text>
<text x="260.6" y="182.3">M_B_ODT1_DIMM</text>
<text x="279.2" y="182.3">15</text>
<text x="123.2" y="190.2" transform="rotate(-90 123.2 190.2)">1</text>
<text x="137.1" y="188.1">DDR3_DRAMRST#</text>
<text x="156.6" y="188.1">14,15</text>
<text x="123.2" y="195.8" transform="rotate(-90 123.2 195.8)">2</text>
<text x="222" y="199">Size</text>
<text x="229.8" y="199">Document Number</text>
<text x="285.7" y="199">Rev</text>
<text x="287.7" y="200.9">3A</text>
<text x="222" y="204.7">Date:</text>
<text x="229.4" y="204.7">Friday, April 12, 2013</text>
<text x="260.6" y="204.7">Sheet</text>
<text x="270.3" y="204.7">4</text>
<text x="276.1" y="204.7">of</text>
<text x="283.8" y="204.7">47</text>
</g>
<g font-size="1.7" fill="#004080">
<text x="111.1" y="47.6">CATERR</text>
<text x="111.1" y="45.6">PROC_DETECT</text>
<text x="111.1" y="49.5">PECI</text>
<text x="167.2" y="53.4">PROC_TCK</text>
<text x="171.8" y="51.4">PREQ</text>
<text x="171.9" y="49.5">PRDY</text>
<text x="111.1" y="57.2">PROCHOT</text>
<text x="166.1" y="57.2">PROC_TRST</text>
<text x="167" y="55.3">PROC_TMS</text>
<text x="167.9" y="59.1">PROC_TDI</text>
<text x="111.1" y="64.9">PROCPWRGD</text>
<text x="167" y="61.1">PROC_TDO</text>
<text x="171.1" y="70.7">BPM#1</text>
<text x="171.1" y="68.8">BPM#0</text>
<text x="111.1" y="76.5">SM_RCOMP0</text>
<text x="171.1" y="76.5">BPM#4</text>
<text x="171.1" y="74.6">BPM#3</text>
<text x="171.1" y="72.7">BPM#2</text>
<text x="111.1" y="82.3">SM_DRAMRST</text>
<text x="111.1" y="80.4">SM_RCOMP2</text>
<text x="111.1" y="78.4">SM_RCOMP1</text>
<text x="171.1" y="78.4">BPM#5</text>
<text x="171.1" y="80.4">BPM#6</text>
<text x="171.1" y="82.3">BPM#7</text>
<text x="111.1" y="84.2">SM_PG_CNTL1</text>
<text x="230.8" y="144.1">VCC</text>
<text x="239.8" y="144.1">NC</text>
<text x="241.2" y="149.9">A</text>
<text x="230.8" y="155.7">Y</text>
<text x="238.4" y="155.7">GND</text>
</g>
<g font-size="1.4">
<text x="30.9" y="1.9">5</text>
<text x="88.9" y="1.9">4</text>
<text x="146.8" y="1.9">3</text>
<text x="204.7" y="1.9">2</text>
<text x="262.6" y="1.9">1</text>
<text x=".5" y="28.9">D</text>
<text x="292.1" y="28.9">D</text>
<text x=".5" y="79.6">C</text>
<text x="292.1" y="79.6">C</text>
<text x=".5" y="130.3">B</text>
<text x="292.1" y="130.3">B</text>
<text x=".5" y="180.9">A</text>
<text x="292.1" y="180.9">A</text>
<text x="30.9" y="206.5">5</text>
<text x="88.9" y="206.5">4</text>
<text x="146.8" y="206.5">3</text>
<text x="204.7" y="206.5">2</text>
<text x="262.6" y="206.5">1</text>
</g>
<g font-size="1.4" fill="#00f">
<text x="135.2" y="38">HSW_ULT_DDR3L</text>
<text x="131.3" y="46.4">MISC</text>
<text x="128.4" y="58">THERMAL</text>
<text x="154.5" y="55.7">JTAG</text>
<text x="131.3" y="65.7">PWR</text>
<text x="129.4" y="77">DDR3L</text>
</g>
</svg>
